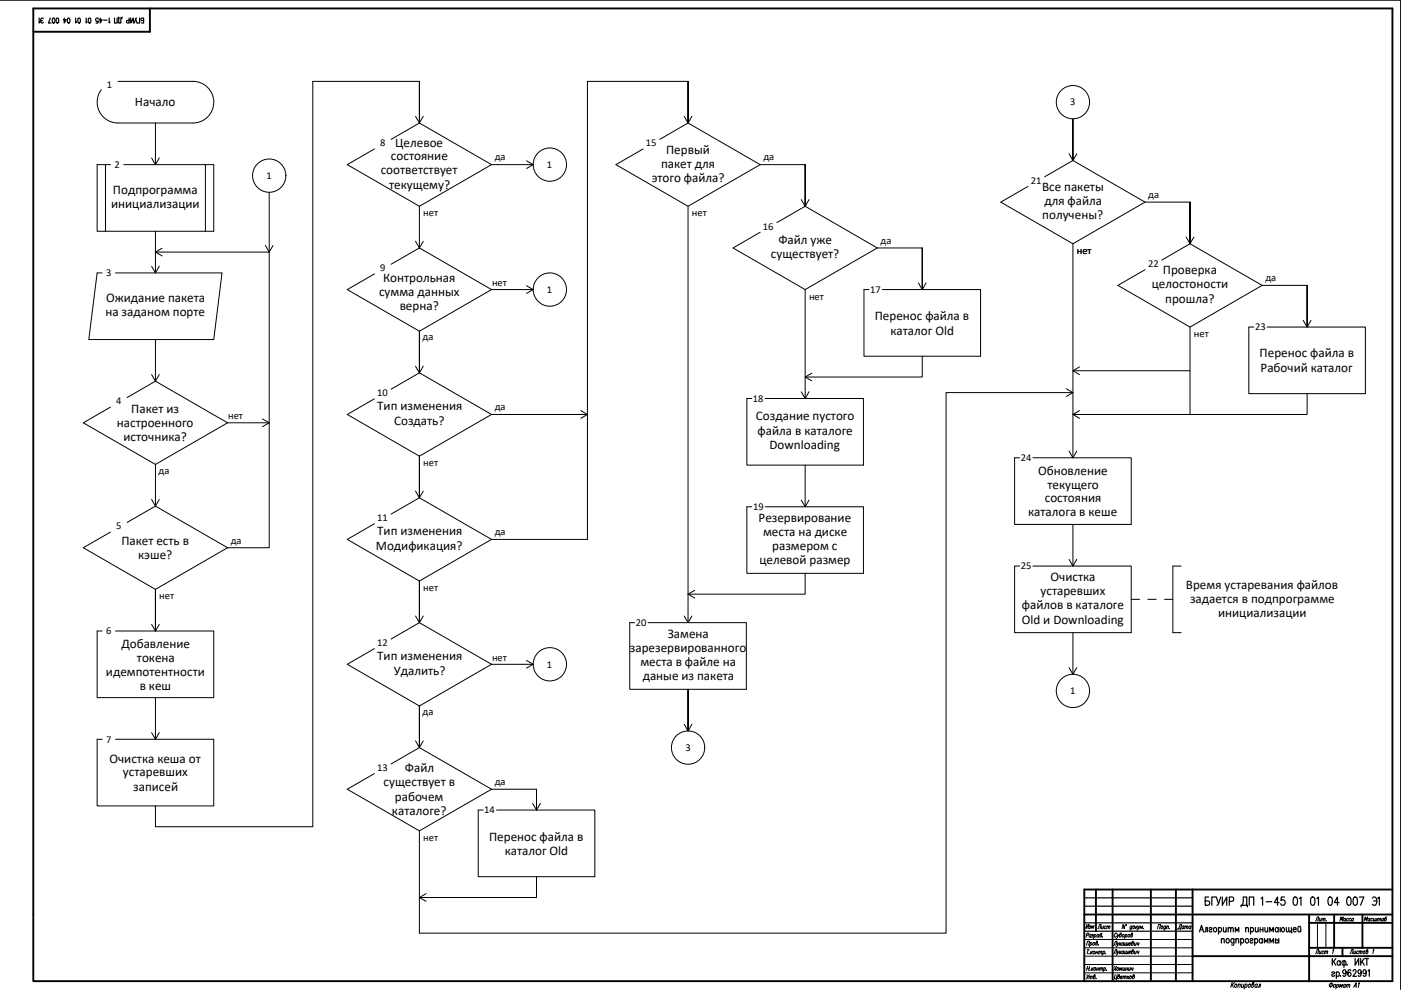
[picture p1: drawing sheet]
<svg xmlns="http://www.w3.org/2000/svg" width="297mm" height="210mm" viewBox="0 0 297 210" stroke-linecap="round" stroke-linejoin="round" font-family="sans-serif">
<!-- layer: KONTUR -->
<path d="M0 0h297v209.8" fill="none" stroke="#000" stroke-width=".25"/>
<g fill="none" stroke="#000" stroke-width=".4">
<path d="M7.1 1.8h288.1v206.2h-288.1zM31.8 1.8v4.9h-24.7M229.9 193.9h65.3M232.4 188.6v8.8M235.9 188.6v19.4M244 188.6v19.4M249.3 188.6v19.4M252.8 188.6v19.4M277.6 193.9v14.1M277.6 195.7h17.6M282.9 193.9v7.1M288.9 193.9v7.1"/>
<path d="M295.2 188.6h-65.3v19.4M252.8 202.7h42.4M277.6 201h17.6M284.6 201v1.7"/>
</g>
<path d="M229.9 199.2h22.9M279.3 195.7v5.3M281.1 195.7v5.3M229.9 202.7h22.9M229.9 201h22.9M229.9 206.3h22.9M229.9 204.5h22.9" fill="none" stroke="#000" stroke-width=".21"/>
<g fill="none" stroke="#000" stroke-width=".21">
<path d="M230.4 198.3h.3l.2-.4-.4-.1-.2 .9M230.4 196l-.2 .9 .7-.9-.2 .9M230.9 196.3h.3l-.2 .2M231.1 196.5v.3h-.3M231.2 200l.1-.2a.26 .26 0 0 1 .2 .4 .26 .26 0 0 1-.4 .1M231.2 199.8l-.2 .9M231.3 196.9l.2-.6 .1 .4 .3-.4-.1 .6M231.4 198.3l-.1-.1a.27 .27 0 0 0-.4 .1 .27 .27 0 0 0 .3 .4l.1-.1M231.4 198.1l-.2 .6M231.5 198.2h.3l-.2 .2M231.7 198.4v.2l-.3 .1M231.8 200l.1-.2a.26 .26 0 0 1 .2 .4 .26 .26 0 0 1-.4 .1z"/>
<path d="M232 198.3l.2-.2a.27 .27 0 0 1 .2 .4 .27 .27 0 0 1-.4 .1M232.1 198.1l-.3 .9M232.5 199.8a.27 .27 0 0 1 .2 .4 .27 .27 0 0 1-.4 .1l.2-.7 .2-.1-.3 .5M232.7 196.9l.4-.9h.4l-.3 .9M233 198.3l-.1-.1a.27 .27 0 0 0-.3 .1 .27 .27 0 0 0 .2 .4l.1-.1M233 198.1l-.1 .6M233.6 196.3l-.1 .6 .4-.2M233.7 197.8l-.3 .2-.2 .6a.25 .25 0 0 0 .4-.1 .25 .25 0 0 0-.3-.3l-.1 .1M233.8 198.6h.1M234 196.3l-.2 .6M234.5 196.5v-.1a.27 .27 0 0 0-.4 .1 .27 .27 0 0 0 .3 .4l.1-.1M234.7 196.5l.3-.1-.1 .5"/>
<path d="M234.8 196.3l-.2 .6M235 196.5l.4-.1-.2 .5M236.8 198v-.1a.28 .28 0 0 0-.3-.1 .28 .28 0 0 0-.2 .4v.5h.2l.2-.2M236.9 198.1v.6l.4-.6M236.9 199.9v.6l.4-.6M236.9 198.7l-.3 .3M237.4 199.9l-.1 .6M237.6 198.1a.25 .25 0 0 1 .1 .4 .25 .25 0 0 1-.4 0l.2-.6 .2-.1-.3 .4M237.8 199.9l-.5 .4M238.1 198.2l.1-.1a.26 .26 0 0 1 .1 .4 .26 .26 0 0 1-.4 .1zM238.3 200l-.1-.1a.27 .27 0 0 0-.4 .2 .27 .27 0 0 0 .3 .3l.1-.1M238.3 199.9l-.2 .6"/>
<path d="M238.5 199.9l-.1 .5 .3-.1M238.6 196l-.3 .9-.2-.9-.2 .9M238.6 198.2l.2-.1a.26 .26 0 0 1 .1 .4 .26 .26 0 0 1-.4 .1M238.6 198.1l-.2 .9M238.7 196l.1 .2zM238.9 199.9l-.2 .5 .4-.1M239.2 199.9l-.2 .6M239.2 198.2l.2-.1a.26 .26 0 0 1 .1 .4 .26 .26 0 0 1-.4 .1zM240 198.1a.25 .25 0 0 1 .1 .4 .25 .25 0 0 1-.4 0l.2-.6 .2-.1-.3 .4M240 196.5v-.1a.25 .25 0 0 0-.4 .1 .25 .25 0 0 0 .2 .4l.1-.1M240 196.3l-.2 .8-.3 .1M240.1 199.9a.26 .26 0 0 1 .2 .3 .26 .26 0 0 1-.4 .1l.1-.6 .3-.1-.1 .2-.2 .2"/>
<path d="M240.3 196.5l.1-.2a.27 .27 0 0 1 .2 .4 .27 .27 0 0 1-.4 .1zM240.6 199.9l-.1 .5 .3-.1M240.9 196.3l-.2 .6M240.9 196.6l.2 .3M240.9 199.9l-.1 .6M241.2 199.9v.4l.2-.2M241.2 196.3l-.4 .4M241.3 196.3v.6l.4-.6M241.3 196.9l-.3 .3M241.5 199.9l-.2 .6M241.7 196.9l.1-.6 .1 .5 .4-.5-.2 .6M242.4 196.8h.1"/>
<path d="M245.4 196.9l.2-.9h.5l-.3 .9M246.2 196.5l.2-.2a.27 .27 0 0 1 .1 .4 .27 .27 0 0 1-.4 .1zM247.2 196.5l-.1-.1a.25 .25 0 0 0-.3 .1 .25 .25 0 0 0 .2 .4l.1-.1M247.2 196.3l-.2 .8-.3 .1M247.4 196.5l.3-.1-.1 .5M247.4 196.3l-.1 .6M247.9 196.8h.1M249.7 197.1v-.2h.7l-.1 .2M249.8 196.9l.4-.9h.3l-.2 .9M251 196.5v-.1a.3 .3 0 0 0-.4 .1 .3 .3 0 0 0 .2 .4l.1-.1M251.1 196.3l-.2 .6M251.3 196.5l.3-.1-.1 .5"/>
<path d="M251.3 196.3l-.1 .6M251.6 196.5l.3-.1-.1 .5M252.5 196.5v-.1a.3 .3 0 0 0-.4 .1 .3 .3 0 0 0 .2 .4l.1-.1M252.5 196.3l-.1 .6M278.9 195.3l.4-.9h.3l-.2 .9M279.8 194.7l-.1 .5 .3-.1M280.1 194.7l-.1 .6M280.3 194.9l.4-.2-.2 .6M280.4 194.7l-.2 .6M280.7 194.9l.3-.2-.1 .6M281.2 195.2h.1M284.1 195.3l.2-.9 .1 .6 .4-.6-.2 .9"/>
<path d="M285.3 194.8a.24 .24 0 0 0-.4 .1 .24 .24 0 0 0 .2 .3h.1M285.3 194.7l-.1 .6M285.9 194.8v-.1a.26 .26 0 0 0-.4 .2 .26 .26 0 0 0 .2 .3h.1M286.4 194.8a.24 .24 0 0 0-.4 .1 .24 .24 0 0 0 .3 .3h.1M287 194.8a.24 .24 0 0 0-.4 .1 .24 .24 0 0 0 .2 .3h.1M287 194.7l-.1 .6M289.2 195.3l.3-.9v.6l.5-.6-.3 .9M290.5 194.8a.24 .24 0 0 0-.4 .1 .24 .24 0 0 0 .2 .3h.1M290.5 194.7l-.2 .6M291.1 194.8l-.1-.1a.26 .26 0 0 0-.4 .2 .26 .26 0 0 0 .3 .3h.1M291.3 194.7l-.1 .5 .3-.1M291.6 194.7l-.1 .5 .3-.1"/>
<path d="M291.9 194.7l-.1 .6M292.1 194.9l.3-.2-.1 .6M292.2 194.7l-.2 .6M292.4 194.9l.3-.2-.1 .6M293.4 194.8a.24 .24 0 0 0-.4 .1 .24 .24 0 0 0 .2 .3h.1M293.4 194.7l-.2 .6M294 194.4l-.3 .1-.2 .7a.25 .25 0 0 0 .4-.1 .25 .25 0 0 0-.2-.4l-.1 .1M230.4 200.4l.2-.9h.4l-.2 .9M230.5 205.3h.4M230.5 206.7v.7M230.5 201.4h.4M230.6 204.9l-.2 .9"/>
<path d="M230.7 201.4l-.2 .9M230.9 202.2h.1M230.9 206.7l-.6 .8M231 207.1l.3-.1-.1 .5M231 207l-.1 .5M231 204.9l-.2 .9M231.1 205.7h.1M231.3 207.1l.3-.1-.1 .5M231.3 201.7l-.1 .6M231.4 201.9l.1 .4M231.5 205.2l-.1 .6M231.6 205.4l.1 .4"/>
<path d="M231.6 201.7l-.4 .4M231.8 201.8l.2-.1a.27 .27 0 0 1 .1 .3 .27 .27 0 0 1-.4 .1zM231.8 205.2l-.4 .4M232 205.3l.2-.1a.27 .27 0 0 1 .1 .4 .27 .27 0 0 1-.4 0zM232 207a.25 .25 0 0 1 .2 .3 .25 .25 0 0 1-.4 .1l.2-.7h.2l-.3 .4M232.4 207.4h.1M232.4 202h.3M232.4 201.7l-.1 .6M232.5 205.5h.4M232.6 205.2l-.1 .6M232.8 201.7l-.2 .6M232.9 200.3h.1"/>
<path d="M233 205.2l-.2 .6M233 201.8l.3-.1-.1 .6M233 201.7l-.1 .6M233.2 205.3l.3-.1-.1 .6M233.2 205.2l-.1 .6M233.3 201.8l.3-.1-.1 .6M233.5 205.3l.3-.1-.1 .6M233.9 201.8l.1-.1a.27 .27 0 0 1 .2 .3 .27 .27 0 0 1-.4 .1M233.9 201.7l-.2 .8M234.1 205.3l.1-.1a.27 .27 0 0 1 .2 .3 .27 .27 0 0 1-.4 .1M234.1 205.2l-.2 .9M234.4 202.2h.1"/>
<path d="M234.6 205.7h.1M236.1 200.5l.4-.9h.3l-.2 .9M236.1 202.2l.4-.8h.3l-.2 .8M236.3 204.9l.2 .9M236.4 206.6l-.2 .9h.5v.2M236.8 204.9l-.7 .9M236.8 205.3l.2-.1a.27 .27 0 0 1 .1 .4 .27 .27 0 0 1-.4 0zM236.9 206.6l-.3 .9M236.9 201.6v.6l.4-.6M236.9 200.5l-.3 .3M236.9 202.2l-.3 .3M237.2 206.9a.26 .26 0 0 1 .2 .4 .26 .26 0 0 1-.5 .1l.2-.7 .2-.1-.3 .5"/>
<path d="M237.3 205.8l.2-.6 .1 .4 .3-.4-.1 .6M237.4 201.6l-.1 .6M237.5 200.1l.1 .4M237.5 201.9l.1 .3M237.6 207.2h.3v-.2a.25 .25 0 0 0-.3 .2 .25 .25 0 0 0 .2 .3l.1-.1M237.8 201.6l-.5 .5M238.2 205.2l-.2 .5 .4-.1M238.2 207.1l.3-.1-.1 .5M238.2 206.9l-.1 .6M238.3 201.8l-.1-.1a.27 .27 0 0 0-.4 .1 .27 .27 0 0 0 .3 .4l.1-.1M238.3 201.6l-.2 .6M238.5 207.1l.3-.1-.1 .5"/>
<path d="M238.5 205.2l-.2 .6M238.5 201.6l-.1 .6 .3-.1M238.7 205.5h.3M238.8 205.2l-.2 .6M238.9 201.6l-.2 .6 .4-.1M239.1 205.2l-.1 .6M239.1 206.9l-.1 .6M239.2 207.2l.1 .3M239.2 201.6l-.2 .6M239.3 200.1h.4v-.1a.25 .25 0 0 0-.4 .1 .25 .25 0 0 0 .3 .3v-.1M239.3 201.9h.4v-.2a.25 .25 0 0 0-.4 .2 .25 .25 0 0 0 .3 .3v-.1M239.4 205.2l-.2 .5 .4-.1"/>
<path d="M239.4 206.9l-.4 .5M239.6 207.1l.1-.2a.27 .27 0 0 1 .2 .4 .27 .27 0 0 1-.4 .1zM239.7 205.2l-.2 .6M239.9 205.2v.4l.3-.2M240.1 201.6a.26 .26 0 0 1 .2 .4 .26 .26 0 0 1-.4 .1l.1-.7h.3l-.3 .4M240.3 205.2l-.2 .6M240.3 206.9a.26 .26 0 0 1 .2 .4 .26 .26 0 0 1-.4 .1l.2-.7 .2-.1-.3 .5M240.6 201.6l-.1 .6 .3-.1M240.9 201.6l-.1 .6M241.2 201.6v.4l.2-.2M241.5 201.6l-.2 .6M261.2 208.3l-.2 1.1"/>
<path d="M261.3 208.7l.2 .7M261.8 208.3l-.8 .7M261.9 208.8l.2-.2a.32 .32 0 0 1 .1 .5 .32 .32 0 0 1-.5 .1zM262.6 208.8l.2-.2 .2 .1-.2 .7M262.6 208.6l-.2 .8M263.3 208.6l-.1 .7 .2 .1 .2-.2M263.7 208.6l-.1 .8M264 208.8l.2-.2a.32 .32 0 0 1 .2 .5 .32 .32 0 0 1-.5 .1M264.1 208.6l-.3 1.1M264.7 208.8l.2-.2a.32 .32 0 0 1 .2 .5 .32 .32 0 0 1-.5 .1zM265.6 208.6a.33 .33 0 0 1 .2 .5 .33 .33 0 0 1-.4 .1l.2-.8 .2-.1v.2l-.3 .3M266.6 208.8l-.1-.1a.35 .35 0 0 0-.4 .2 .35 .35 0 0 0 .2 .5l.2-.2"/>
<path d="M266.6 208.6l-.2 .8M266.7 209.4l.2-.1 .2-.7h.2l-.2 .8M278.9 202.2l.4-.9h.3l-.2 .9M279.8 201.6l-.1 .6 .3-.2M280.1 201.6l-.1 .6M280.7 201.8v-.1a.27 .27 0 0 0-.4 .1 .27 .27 0 0 0 .2 .4l.1-.1M280.9 201.8l.3-.1-.1 .5M280.9 201.6l-.1 .6M281.2 201.8l.3-.1-.1 .5M282.3 208.4l-.2 1M282.6 201.5l.2-.2-.3 .9M282.8 208.8l.2-.1a.29 .29 0 0 1 .1 .4 .29 .29 0 0 1-.4 .1z"/>
<path d="M283.4 208.8l.2-.1a.29 .29 0 0 1 .2 .4 .29 .29 0 0 1-.5 .1M283.5 208.7l-.3 1M284 209.4l.1-.7 .1 .5 .4-.5-.1 .7M285.3 208.8l-.1-.1a.32 .32 0 0 0-.4 .2 .32 .32 0 0 0 .2 .5l.1-.2M285.3 208.7l-.2 .7M285.5 208.9l.4-.2-.2 .7M285.6 208.7l-.2 .7M285.9 208.9l.3-.2-.1 .7M286.2 202.2l.4-.9h.3l-.2 .9M287 209.4l.5-1v1M287.1 201.6l-.1 .6 .3-.2M287.2 209h.3"/>
<path d="M287.5 201.6l-.2 .6M288 208.6l.2-.2-.2 1M288 201.8v-.1a.27 .27 0 0 0-.4 .1 .27 .27 0 0 0 .2 .4l.1-.1M288.2 201.8l.3-.1-.1 .5M288.2 201.6l-.1 .6M288.5 201.8l.3-.1-.1 .5M289.1 201.8l.2-.2a.27 .27 0 0 1 .1 .4 .27 .27 0 0 1-.4 .1zM289.8 201.6a.26 .26 0 0 1 .2 .4 .26 .26 0 0 1-.4 0l.2-.6 .2-.1v.2l-.3 .3M291.1 201.5l.2-.2-.2 .9"/>
<circle cx="282.1" cy="208.8" r=".38"/>
</g>
<!-- layer: 0 -->
<path d="M229.9 197.4h22.9M229.9 195.7h22.9M229.9 192.1h22.9M229.9 190.4h22.9M277.6 208h.1" fill="none" stroke="#000" stroke-width=".25"/>
<g fill="none" stroke="#000" stroke-width=".21">
<path d="M25 17.3h15.9M40.9 17.2a4.4 4.4 0 0 1 4.4 4.5 4.4 4.4 0 0 1-4.4 4.4h-15.9a4.4 4.4 0 0 1-3.9-2.5 4.4 4.4 0 0 1 .4-4.6M88.9 17.3h-22.6v158h-33.3v-4.4M145.9 17.3h-21.4v97.1h-20.3M22.4 34.9v14.1M23.4 34.9h-2.8v14.1h24.7v-14.1h-19.1M32.1 33.5l.9 1.4 .8-1.4M33 26.1v8.8M43.6 34.9v14.1M79.4 31.6l-5.8 3.3 15.3 8.8 15.3-8.8M88.1 24.7l.8 1.4 .8-1.4M88.9 26.1v-8.8v8.8"/>
<path d="M88.9 26.1l-6 3.5M88.9 26.1l15.3 8.8M104.2 34.9h8.8M111.6 34.1l1.4 .8-1.4 .8M136.3 31.6l-5.7 3.3 15.3 8.8 15.3-8.8M145.1 24.7l.8 1.4 .8-1.4M145.9 26.1v-8.8v8.8M145.9 26.1l-6 3.5M145.9 26.1l15.3 8.8M161.2 34.9h9.5v8.8v-8.8M217.9 39.5l-5.7 3.4 15.3 8.8 15.3-8.8M226.7 32.6l.8 1.4 .8-1.4"/>
<path d="M227.5 34v-8.8v8.8M227.5 34l-6 3.5M227.5 34l15.3 8.9M21.7 57.9h-1.1l-1.8 14.1h26.5l1.8-14.1h-22.6M32.1 56.5l.9 1.4 .8-1.4M33 53.4h24.1v62.7h-8.9M33 49v8.9M34.4 52.6l-1.4 .8 1.4 .9M56.3 52l.8 1.4 .8-1.4M57.1 40.8v12.6M79.4 58.1l-5.8 3.3 15.3 8.8 15.3-8.8M88.1 51.2l.8 1.4 .8-1.4"/>
<path d="M88.9 43.7v8.9M88.9 52.6l-6 3.4M88.9 52.6l15.3 8.8M145.9 43.7v88.3M161.2 49.2l-5.8 3.4 15.3 8.8 15.3-8.8M164.7 47.2l6-3.5 15.3 8.9M169.9 42.3l.8 1.4 .8-1.4M186 52.6h9.5v8.8v-8.8M194.7 60l.8 1.4 .9-1.4M227.5 51.7v36.2h24.8M242.8 57.2l-5.8 3.3 15.3 8.8 15.3-8.8M242.8 42.9h9.5"/>
<path d="M251.5 50.3l.8 1.4 .8-1.4M252.3 51.7v-8.8v8.8M252.3 51.7l-6 3.5M252.3 51.7l15.3 8.8M32.1 79.4l.9 1.4 .8-1.4M33 72v8.8M88.1 77.6l.8 1.5 .8-1.5M88.9 79.1v-8.9v8.9M88.9 79.1l-6 3.4M88.9 79.1l15.3 8.8M104.2 61.4h8.8M111.6 60.6l1.4 .8-1.4 .8"/>
<path d="M170.7 61.4v23.1M172.1 79.1l-1.4 .8 1.4 .9M184.2 61.4h-1v14.1h24.7v-14.1h-20.8M195.5 75.5v4.4h-24.8M227.5 78.6h24.8M228.9 77.8l-1.4 .8 1.4 .8M252.3 69.3v18.6M265.8 69.3h-1v14.2h24.7v-14.2h-20.8M267.6 60.5h9.5v8.8v-8.8M276.3 67.9l.8 1.4 .9-1.4M23.4 86.3l-5.7 3.3 15.3 8.9 15.2-8.9M33 98.5v8.8"/>
<path d="M33 80.8l-6 3.5M33 80.8l15.2 8.8M48.2 89.6h8.9M55.7 88.8l1.4 .8-1.4 .9M79.4 84.6l-5.8 3.3 15.3 8.8 15.3-8.8M104.2 87.9h20.3M123.1 87.1l1.4 .8-1.4 .8M159.4 84.5h-1.1v14.1h24.8v-14.1h-20.9M169.9 83.1l.8 1.4 .8-1.4M170.7 98.6v8.8M216.2 97.1h-1.1v14.1h24.7v-14.1h-20.8M226.1 82.4l1.4 .8-1.4 .9"/>
<path d="M226.7 95.6l.8 1.5 .8-1.5M227.5 83.2h-26.9v114.6h-111.7v-21.6M227.5 87.9v9.2M228.9 87.1l-1.4 .8 1.4 .8M277.1 83.5v4.4h-24.8M23.4 112.8l-5.7 3.3 15.3 8.9 15.2-8.9M32.1 105.9l.9 1.4 .8-1.4M33 107.3l-6 3.5M33 107.3l15.2 8.8M79.4 111l-5.8 3.4 15.3 8.8 15.3-8.8M88.1 104.1l.8 1.4 .8-1.4M88.9 105.5v-8.8v8.8"/>
<path d="M88.9 105.5l-6 3.5M88.9 105.5l15.3 8.9M159.4 107.4h-1.1v14.2h24.8v-14.2h-20.9M169.9 106l.8 1.4 .8-1.4M226.7 118.6l.8 1.4 .8-1.4M227.5 111.2v8.8M21.7 133.8h-1.1v14.1h24.7v-14.1h-20.8M32.1 132.4l.9 1.4 .8-1.4M33 133.8v-8.8v8.8M79.4 137.5l-5.8 3.3 15.3 8.9 15.3-8.9M88.1 130.6l.8 1.4 .8-1.4M88.9 132v-8.8v8.8"/>
<path d="M88.9 132l-6 3.5M88.9 132l15.3 8.8M134.6 132h-1.1v14.1h24.7v-14.1h-20.8M145.1 130.6l.8 1.4 .8-1.4M147.3 125.2l-1.4 .8 1.4 .8M170.7 121.6v4.4h-24.8M216.2 120h-1.1v14.1h24.7v-14.1h-20.8M227.5 134.1v8.9M239.8 127.1h1.8M243.4 127.1h1.7M246.9 127.1h1.8M250.4 120h-1.7v14.1h1.7"/>
<path d="M21.7 156.7h-1.1v14.2h24.7v-14.2h-20.8M32.1 155.3l.9 1.4 .8-1.4M33 147.9v8.8M88.1 157.1l.8 1.4 .8-1.4M88.9 158.5v-8.8v8.8M88.9 158.5l-6 3.5M88.9 158.5l15.3 8.8M104.2 140.8h8.8M111.6 140l1.4 .8-1.4 .9M145.1 153.6l.8 1.4 .8-1.4M145.9 155v-8.9v8.9M226.7 141.6l.8 1.4 .8-1.4"/>
<path d="M79.4 164l-5.8 3.3 15.3 8.9 15.3-8.9M102.4 171.7h-1v14.2h24.7v-14.2h-20.8M104.2 167.3h9.5v4.4v-4.4M112.9 170.3l.8 1.4 .9-1.4M90.3 189.5l-1.4 .8 1.4 .8M113.7 185.9v4.4h-24.8"/>
<circle cx="57.1" cy="37.2" r="3.5"/>
<circle cx="116.6" cy="34.9" r="3.5"/>
<circle cx="227.5" cy="21.7" r="3.5"/>
<circle cx="116.6" cy="61.4" r="3.5"/>
<circle cx="116.6" cy="140.8" r="3.5"/>
<circle cx="145.9" cy="158.5" r="3.5"/>
<circle cx="227.5" cy="146.5" r="3.5"/>
</g>
<g fill="none" stroke="#000" stroke-width=".25">
<path d="M8.3 3.8v1.1l.2-.2M8.6 4.4h.4M9.2 4l-.2-.2a.51 .51 0 0 0-.4 .6 .51 .51 0 0 0 .5 .4l.1-.1M10.7 3.8l-.4 1.1h.5M11.2 3.9l.1-.1a.59 .59 0 0 1 0 1.1l-.2-.5zM12 3.9l.1-.1a.59 .59 0 0 1 0 1.1l-.2-.5zM13.6 3.8v1.1l.4-.7h-.6M14.4 3.9l.1-.1a.59 .59 0 0 1 0 1.1l-.2-.5zM16 3.8v1.1l.2-.2M16.6 3.9l.1-.1a.59 .59 0 0 1 0 1.1l-.2-.5zM18.3 3.8v1.1l.2-.2M18.8 3.9a.52 .52 0 0 1 .6 .4 .52 .52 0 0 1-.4 .6l-.3-.2z"/>
<path d="M20.8 4a.32 .32 0 0 0-.4-.1 .32 .32 0 0 0-.1 .5 .32 .32 0 0 0 .5 0v.5h-.4M21.3 3.8v1.1l.4-.7h-.6M22 4.3h.7M23.1 3.8v1.1l.2-.2M24.3 3.8v1.1h.5v-1.1M25.1 3.6v.2h.8v-.2M25.2 3.8v1.1h.4v-.8l.2-.3M27.4 3.8v1.1l-.5-.1v-.4l.5-.1M27.7 3.8v1.1l.6-1.1v1.1M28.8 4l.2 .9M29 3.8l-.5 1.1M29.6 3.8v1.1h-.5"/>
<path d="M30.4 4.4l-.4-.1v-.4l.4-.1v1.1h-.4M254.3 197.6l.4-1.4 .5 1.4M254.5 197.1h.5M255.4 197.6l.2-.1 .1-.8h.3v.9M256.3 190.2h-.8v1.7h.8l.2-.3-.2-.5-.8-.1M256.4 196.9l.2-.2 .4 .2-.6 .3v.3l.3 .1 .3-.2M257.4 196.7a.42 .42 0 0 1 .6 .4 .42 .42 0 0 1-.6 .4l-.1-.3zM257.7 190.2h-.8v1.7M257.9 190.2l.4 1.4M258.3 196.9l.2-.2a.42 .42 0 0 1 .5 .4 .42 .42 0 0 1-.5 .4l-.2-.1M258.3 196.7v1.4M258.8 190.2l-.5 1.6-.3 .1"/>
<path d="M259 199.3l.2-.3 .3 .1 .1 .8M259 199v.9M259.2 190.2v1.7l.9-1.7v1.7M259.4 196.7v.8l.3 .1 .3-.3M260 196.7v.9M260.1 199.1a.42 .42 0 0 1 .5 .4 .42 .42 0 0 1-.5 .4l-.2-.4zM260.4 196.9l.3-.2h.2v.9M260.4 196.7v.9M260.6 191.1l.8-.1 .2-.2-.2-.5-.8-.1v1.7M260.9 196.9l.3-.2h.2l.1 .9M261.6 199.2l-.1-.1a.42 .42 0 0 0-.5 .4 .42 .42 0 0 0 .5 .4l.1-.2M261.6 199l-.1 1.3h-.4"/>
<path d="M261.9 197.6v-.9l.4 .7 .4-.7v.9M262 199.3l.3-.3 .3 .1v.8M262 199v.9M263.1 199.2l.1-.1a.42 .42 0 0 1 .5 .4 .42 .42 0 0 1-.5 .4l-.1-.2M263.1 199v1.4M263.1 192.3v-.4h1.4v.4M263.3 191.9a1.79 1.79 0 0 0 .3-1.7h.7v1.7M264.1 196.9l.3-.2h.2l.1 .9M264.1 196.7v.9M264.2 199.1a.42 .42 0 0 1 .5 .4 .42 .42 0 0 1-.5 .4l-.2-.4zM264.9 191.9v-1.7h.9v1.7M265 199.2l.3-.2 .3 .1v.2l-.5 .2-.1 .2 .3 .2 .3-.2"/>
<path d="M265.1 196.9l.1-.2a.42 .42 0 0 1 .6 .4 .42 .42 0 0 1-.6 .4l-.1-.1M265.1 196.7v1.4M266 199.2l.1-.1a.42 .42 0 0 1 .6 .4 .42 .42 0 0 1-.6 .4l-.1-.2M266 199v1.4M266.1 196.7l.1 .8 .3 .1 .2-.3M266.7 196.7v.9M267.2 197.1h.6M267.2 196.7v.9M267.4 190.5l.3-.3v1.7M267.6 199.2l-.1-.1a.42 .42 0 0 0-.5 .4 .42 .42 0 0 0 .5 .4l.1-.2M267.6 199v.9M267.8 196.7v.9"/>
<path d="M268.1 199.9v-.9l.3 .7 .4-.7v.9M268.2 196.7l.1 .8 .2 .1 .3-.3M268.4 191.2h1.2M268.8 196.7v.9M269.2 197.6v-.9l.4 .7 .4-.7v.9M269.3 199.9v-.9l.3 .7 .4-.7v.9M270.4 199.4a.35 .35 0 0 1 .6 0 .35 .35 0 0 1-.2 .5l-.4-.1M270.4 199v.9M271 196.9l-.1-.2a.42 .42 0 0 0-.6 .4 .42 .42 0 0 0 .6 .4l.1-.1M271 196.7v.9M271.1 199v.9M271.2 191.4h-1l.7-1.2v1.7"/>
<path d="M271.4 197.1h.3l.2-.4a.41 .41 0 0 1 .4 .4 .41 .41 0 0 1-.4 .4l-.2-.4M271.4 196.7v.9M272.3 190.2h-.6l-.1 .7a.54 .54 0 0 1 .7 .1 .54 .54 0 0 1 0 .7 .54 .54 0 0 1-.7 .1l-.1-.2M272.7 196.7l.1 .8 .2 .1 .3-.3M273.3 196.7v.8l.2 .1 .3-.3M273.8 196.7l.1 1.1M274.2 197.1h.6l-.1-.4a.42 .42 0 0 0-.5 .4 .42 .42 0 0 0 .5 .4l.1-.1M274.4 190.3l.3-.1a1.15 1.15 0 0 1 0 1.7h-.1a1.3 1.3 0 0 1-.2-1.6zM275.2 196.7l.1 .8 .2 .1 .3-.3M275.3 196.4l.2 .1 .2-.1M275.5 190.5l.3-.3v1.7M275.8 196.7v.9"/>
<path d="M278.1 190.3l.3-.1a1.15 1.15 0 0 1 0 1.7h-.1a1.3 1.3 0 0 1-.2-1.6zM279.2 190.5l.3-.3v1.7M281.7 190.3l.4-.1a1.15 1.15 0 0 1 0 1.7h-.1a1.3 1.3 0 0 1-.3-1.6zM283.9 191.4h-1l.7-1.2v1.7M285.7 190.3l.4-.1a1.15 1.15 0 0 1 0 1.7h-.2a1.3 1.3 0 0 1-.2-1.6zM287.1 190.3l.3-.1a1.15 1.15 0 0 1 0 1.7h-.1a1.27 1.27 0 0 1-.2-1.6zM288.2 190.2h1l-.7 1.7M291 190.4l.2-.2a.95 .95 0 0 1 .8 .7 .95 .95 0 0 1-.4 1h-.4l-.2-.2M291.2 191h.7M292.1 190.5l.3-.3v1.7M282.4 206.3l.2-.2 .4 .2-.6 .3v.3l.3 .1 .3-.2M282.5 203.2v1.5"/>
<path d="M282.7 203.8l.5 .9M283.2 203.2l-.7 1M283.3 206.3l.1-.2a.42 .42 0 0 1 .6 .4 .42 .42 0 0 1-.6 .4l-.1-.1M283.3 206.1v1.4M284.1 203.9l-.1-.1a.42 .42 0 0 0-.5 .4 .42 .42 0 0 0 .5 .4l.1-.1M284.1 203.7v1M284.2 206.9h.1M284.9 203.7v1.4M285.4 206.1l-.2 .3a.38 .38 0 0 1-.5-.4 .38 .38 0 0 1 .6-.2l.1 .3a.67 .67 0 0 1-.5 .9l-.2-.2M285.6 204.5v.1M286.4 205.8l-.2-.2a.8 .8 0 0 0-.1 1.4 .4 .4 0 0 0 .4-.6 .4 .4 0 0 0-.7-.1l-.1 .2M286.9 205.9l.2-.3 .3 .1 .1 .2-.1 .4-.6 .7h.8"/>
<path d="M287.3 203.2v1.5l.8-1.5v1.5M288.5 203.2v1.5M288.6 206.1l-.2 .3a.38 .38 0 0 1-.5-.4 .38 .38 0 0 1 .7-.2v.3a.67 .67 0 0 1-.4 .9l-.2-.2M288.8 203.8l.5 .9M289.3 203.2l-.8 1M289.4 203.2h.8M289.7 206.1l-.2 .3a.38 .38 0 0 1-.5-.4 .38 .38 0 0 1 .6-.2l.1 .3a.67 .67 0 0 1-.4 .9l-.3-.2M289.8 203.2v1.5M290.1 205.9l.2-.3v1.4"/>
<circle cx="285" cy="204.2" r=".47"/>
</g>
<g font-size="2.8">
<text x="28.6" y="22.5">Начало</text>
<text x="82.9" y="34">состояние</text>
<text x="83.8" y="31.1">Целевое</text>
<text x="140.2" y="35.5">пакет для</text>
<text x="141.2" y="32.6">Первый</text>
<text x="24" y="41.2">Подпрограмма</text>
<text x="80.7" y="37">соответствует</text>
<text x="82.5" y="40">текущему?</text>
<text x="138.2" y="38.6">этого файла?</text>
<text x="220.9" y="40.4">Все пакеты</text>
<text x="23.6" y="44.1">инициализации</text>
<text x="221" y="46.5">получены?</text>
<text x="221.4" y="43.5">для файла</text>
<text x="165" y="51.7">Файл уже</text>
<text x="81.2" y="59.7">Контрольная</text>
<text x="163.5" y="54.8">существует?</text>
<text x="246.6" y="58.2">Проверка</text>
<text x="22.5" y="64.1">Ожидание пакета</text>
<text x="80.4" y="62.7">сумма данных</text>
<text x="84.7" y="65.7">верна?</text>
<text x="244.2" y="61.1">целостоности</text>
<text x="247" y="64.1">прошла?</text>
<text x="22.3" y="67">на заданом порте</text>
<text x="185.5" y="67.9">Перенос файла в</text>
<text x="188.8" y="70.9">каталог Old</text>
<text x="267.1" y="75.8">Перенос файла в</text>
<text x="267.3" y="78.9">Рабочий каталог</text>
<text x="27.8" y="87.5">Пакет из</text>
<text x="80" y="87">Тип изменения</text>
<text x="160.3" y="89.1">Создание пустого</text>
<text x="24.8" y="90.5">настроенного</text>
<text x="26.2" y="93.5">источника?</text>
<text x="83.6" y="90.1">Создать?</text>
<text x="160.6" y="92.2">файла в каталоге</text>
<text x="163.2" y="95.3">Downloading</text>
<text x="220.1" y="100.7">Обновление</text>
<text x="221.5" y="106.5">состояния</text>
<text x="222.1" y="103.6">текущего</text>
<text x="80" y="113.5">Тип изменения</text>
<text x="160.8" y="110.7">Резервирование</text>
<text x="161.8" y="113.6">места на диске</text>
<text x="218" y="109.5">каталога в кеше</text>
<text x="25.7" y="115.5">Пакет есть в</text>
<text x="29.3" y="118.5">кэше?</text>
<text x="79.7" y="116.5">Модификация?</text>
<text x="161" y="119.6">целевой размер</text>
<text x="163.7" y="116.6">размером с</text>
<text x="222.7" y="123.2">Очистка</text>
<text x="251.4" y="124.9">Время устаревания файлов</text>
<text x="216.7" y="129.2">файлов в каталоге</text>
<text x="220.6" y="126.1">устаревших</text>
<text x="252.3" y="127.8">задается в подпрограмме</text>
<text x="258.2" y="130.7">инициализации</text>
<text x="25.7" y="137.4">Добавление</text>
<text x="141.6" y="135.3">Замена</text>
<text x="216.6" y="132.3">Old и Downloading</text>
<text x="22.5" y="143.3">идемпотентности</text>
<text x="29" y="140.3">токена</text>
<text x="80" y="140">Тип изменения</text>
<text x="83.5" y="143">Удалить?</text>
<text x="133.6" y="138.2">зарезервированного</text>
<text x="135.8" y="141.3">места в файле на</text>
<text x="29.6" y="146.2">в кеш</text>
<text x="136.3" y="144.2">даные из пакета</text>
<text x="23.2" y="161.7">Очистка кеша от</text>
<text x="26.1" y="164.6">устаревших</text>
<text x="28.2" y="167.7">записей</text>
<text x="81.3" y="166.7">существует в</text>
<text x="85.9" y="163.7">Файл</text>
<text x="83.1" y="172.8">каталоге?</text>
<text x="83.7" y="169.7">рабочем</text>
<text x="103.7" y="178.2">Перенос файла в</text>
<text x="107" y="181.3">каталог Old</text>
</g>
<g font-size="2.2">
<text x="22.6" y="18.7">1</text>
<text x="226.9" y="22.4">3</text>
<text x="24.3" y="35.6">2</text>
<text x="80.6" y="31">8</text>
<text x="104.9" y="34">да</text>
<text x="116" y="35.6">1</text>
<text x="137" y="31">15</text>
<text x="161.9" y="34">да</text>
<text x="56.5" y="37.9">1</text>
<text x="218.6" y="39">21</text>
<text x="243.4" y="42">да</text>
<text x="89.7" y="45.9">нет</text>
<text x="146.7" y="45.9">нет</text>
<text x="161.8" y="48.7">16</text>
<text x="186.7" y="51.7">да</text>
<text x="228.3" y="53.8">нет</text>
<text x="22.5" y="58.6">3</text>
<text x="80.6" y="57.5">9</text>
<text x="243.4" y="56.6">22</text>
<text x="268.3" y="59.6">да</text>
<text x="104.3" y="60.7">нет</text>
<text x="116" y="62.1">1</text>
<text x="171.5" y="63.5">нет</text>
<text x="184.5" y="62.1">17</text>
<text x="253.1" y="71.5">нет</text>
<text x="266.1" y="70">23</text>
<text x="89.6" y="72.2">да</text>
<text x="80" y="84">10</text>
<text x="24.6" y="85.8">4</text>
<text x="48.4" y="88.9">нет</text>
<text x="104.9" y="87">да</text>
<text x="159.6" y="85.2">18</text>
<text x="33.6" y="100.4">да</text>
<text x="89.7" y="98.8">нет</text>
<text x="216.4" y="97.8">24</text>
<text x="24.6" y="112.2">5</text>
<text x="80" y="110.5">11</text>
<text x="104.9" y="113.5">да</text>
<text x="159.7" y="108.1">19</text>
<text x="48.9" y="115.2">да</text>
<text x="89.7" y="125.3">нет</text>
<text x="216.5" y="120.7">25</text>
<text x="33.8" y="127.1">нет</text>
<text x="22.5" y="134.5">6</text>
<text x="80" y="137">12</text>
<text x="134.8" y="132.7">20</text>
<text x="104.3" y="140.1">нет</text>
<text x="116" y="141.6">1</text>
<text x="226.9" y="147.2">1</text>
<text x="89.6" y="151.6">да</text>
<text x="22.5" y="157.4">7</text>
<text x="145.3" y="159.2">3</text>
<text x="80" y="163.5">13</text>
<text x="104.9" y="166.4">да</text>
<text x="102.7" y="172.5">14</text>
<text x="89.7" y="178.3">нет</text>
</g>
</svg>
